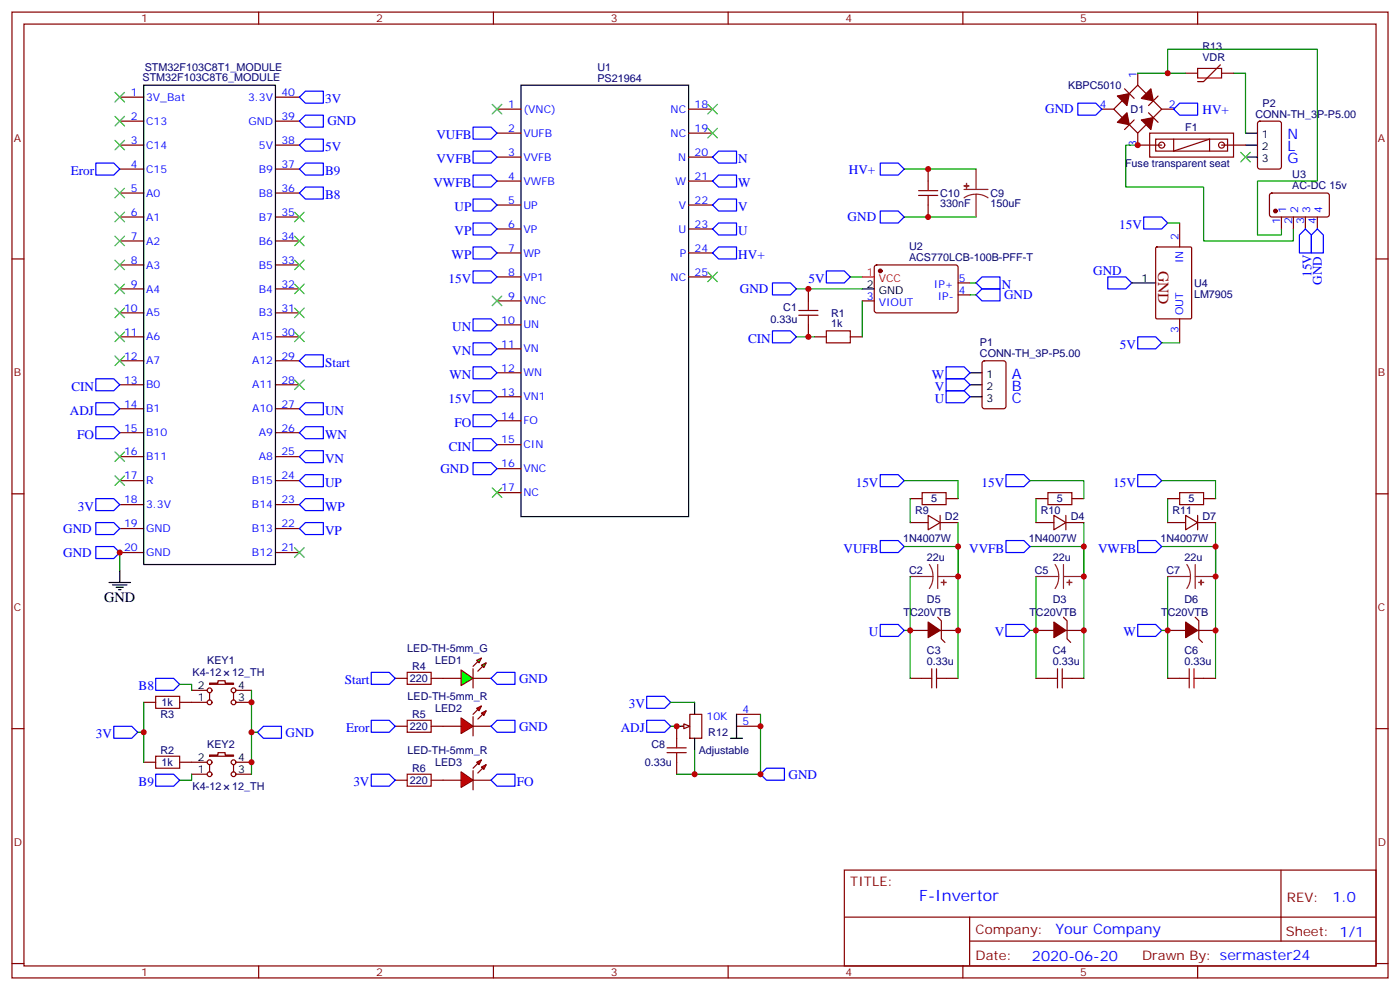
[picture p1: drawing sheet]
<svg xmlns="http://www.w3.org/2000/svg" width="412mm" height="292mm" viewBox="0 0 412 292" stroke-linecap="round" stroke-linejoin="round" font-family="sans-serif">
<g fill="none" stroke="#870000" stroke-width=".35">
<path d="M3.5 3.6h405.4v284.3h-405.4zM7.1 7.1h398.2v277.3h-398.2zM76.2 3.6v3.5M145.3 3.6v3.5M214.5 3.6v3.5M283.6 3.6v3.5M352.8 3.6v3.5M35.3 28.6h7M35.3 35.7h7M81.1 28.6h7.1M81.1 35.7h7.1M146.4 39.2h7.1"/>
<path d="M146.4 32.1h7.1M202.8 39.2h7.1M202.8 32.1h7.1M324.6 32.1h3.5M328.1 32.1l7-7 7.1 7-7.1 7.1zM331.3 26.1l2.8 2.9M334.1 35.3l-2.8 2.8M335.1 39.2v3.5h7.1M335.1 21.6v3.5M338.3 33.2l2.8 2.8M338.7 39.2h24.7v7h-24.7zM341.1 28.3l-2.8 2.8"/>
<path d="M342.2 32.1h3.5M370.7 35.9l.4-.2h5.7l.6 .4 .1 13-.5 .6-5.9 .1-.6-.5-.1-12.9zM35.3 42.7h7M35.3 49.8h7M35.3 56.8h7M81.1 42.7h7.1M81.1 49.8h7.1M81.1 56.8h7.1M146.4 53.3h7.1M146.4 46.2h7.1M202.8 53.3h7.1M202.8 46.2h7.1"/>
<path d="M340.4 41h21.2v3.5h-21.2zM345.7 41v3.5l10.6-3.5v3.5M359.8 42.7h7.1M3.5 76.2h3.6M35.3 63.9h7M35.3 70.9h7M35.3 78h7M81.1 63.9h7.1M81.1 70.9h7.1M81.1 78h7.1M146.4 74.5h7.1M146.4 67.4h7.1"/>
<path d="M146.4 60.4h7.1M202.8 74.5h7.1M202.8 67.4h7.1M202.8 60.4h7.1M405.3 76.2h3.6M35.3 85.1h7M35.3 92.1h7M35.3 99.2h7M81.1 85.1h7.1M81.1 92.1h7.1M81.1 99.2h7.1M146.4 81.5h7.1"/>
<path d="M146.4 95.6h7.1M146.4 88.6h7.1M202.8 81.5h7.1M35.3 106.2h7M35.3 113.3h7M81.1 106.2h7.1M81.1 113.3h7.1M146.4 116.8h7.1M146.4 109.7h7.1M146.4 102.7h7.1M289.5 106.4l.5-.2h5.6l.7 .5v12.9l-.4 .7h-5.9l-.7-.4v-13zM35.3 120.3h7"/>
<path d="M35.3 127.4h7M35.3 134.4h7M81.1 120.3h7.1M81.1 127.4h7.1M81.1 134.4h7.1M146.4 138h7.1M146.4 130.9h7.1M146.4 123.9h7.1M3.5 145.4h3.6M35.3 141.5h7M35.3 148.6h7M35.3 155.6h7"/>
<path d="M81.1 141.5h7.1M81.1 148.6h7.1M81.1 155.6h7.1M146.4 145h7.1M405.3 145.4h3.6M35.3 162.7h7M81.1 162.7h7.1M130.5 199.7h5.3M139.3 199.7h5.3M3.5 214.5h3.6M42.3 206.8h3.6M52.9 206.8h8.1"/>
<path d="M56.4 203.2h4.6M61.7 201.1h2.5v-.7h2.1v.7h2.5v.4h-7.1zM61.7 203.9v2.2M68.8 203.9v2.2M69.5 206.8h4.6M69.5 203.2h4.6M405.3 214.5h3.6M42.3 224.4h3.6M52.9 224.4h8.1M56.4 227.9h4.6M61.7 222.3h2.5v-.7h2.1v.7h2.5v.3h-7.1zM61.7 225.1v2.1"/>
<path d="M68.8 225.1v2.1M69.5 227.9h4.6M69.5 224.4h4.6M248.7 256.2h156.6v28.2h-156.6zM377.3 256.2v20.9M248.7 270h156.5M285.6 277.1h119.6M285.6 270v14.1M3.5 283.7h3.6M76.2 284.4v3.5M145.3 284.4v3.5M214.5 284.4v3.5"/>
<path d="M283.6 284.4v3.5M352.8 284.4v3.5M405.3 283.7h3.6"/>
<circle cx="342.2" cy="42.7" r=".88"/>
<circle cx="359.8" cy="42.7" r=".88"/>
<circle cx="61.7" cy="203.2" r=".71"/>
<circle cx="61.7" cy="206.8" r=".71"/>
<circle cx="68.8" cy="206.8" r=".71"/>
<circle cx="68.8" cy="203.2" r=".71"/>
<circle cx="61.7" cy="224.4" r=".71"/>
<circle cx="61.7" cy="227.9" r=".71"/>
<circle cx="68.8" cy="224.4" r=".71"/>
<circle cx="68.8" cy="227.9" r=".71"/>
</g>
<g fill="none" stroke="#000" stroke-width=".35">
<path d="M42.3 25.1h38.8v141.1h-38.8zM153.5 25.1h49.3v127h-49.3zM366.9 39.2h3.5M366.9 42.7h3.5M366.9 46.2h3.5M285.8 113.3h3.5M285.8 109.7h3.5M285.8 116.8h3.5M32.1 171.5h6.4M33.2 172.2h4.2M34.2 172.9h2.1M34.9 173.6h.7"/>
<path d="M35.3 168v3.5"/>
</g>
<g fill="none" stroke="#00f" stroke-width=".35">
<path d="M90 33.9h5.2v3.5h-5.2l-1.8-1.7zM90 26.8h5.2v3.6h-5.2l-1.8-1.8zM139.3 37.4h5.3l1.8 1.8-1.8 1.8h-5.3zM317.5 30.4h5.3l1.8 1.7-1.8 1.8h-5.3zM347.5 30.4h5.3v3.5h-5.3l-1.8-1.8zM90 55.1h5.2v3.5h-5.2l-1.8-1.8zM90 48h5.2v3.5h-5.2l-1.8-1.7zM139.3 44.5h5.3l1.8 1.7-1.8 1.8h-5.3zM139.3 51.5h5.3l1.8 1.8-1.8 1.8h-5.3zM139.3 58.6h5.3l1.8 1.8-1.8 1.7h-5.3zM211.7 44.5h5.3v3.5h-5.3l-1.8-1.8zM211.7 51.5h5.3v3.6h-5.3l-1.8-1.8z"/>
<path d="M211.7 58.6h5.3v3.5h-5.3l-1.8-1.7zM139.3 65.7h5.3l1.8 1.7-1.8 1.8h-5.3zM139.3 72.7h5.3l1.8 1.8-1.8 1.7h-5.3zM139.3 79.8h5.3l1.8 1.7-1.8 1.8h-5.3zM211.7 65.7h5.3v3.5h-5.3l-1.8-1.8zM211.7 72.7h5.3v3.5h-5.3l-1.8-1.7zM139.3 93.9h5.3l1.8 1.7-1.8 1.8h-5.3zM90 118.6h5.2v3.5h-5.2l-1.8-1.8zM139.3 100.9h5.3l1.8 1.8-1.8 1.8h-5.3zM139.3 108h5.3l1.8 1.7-1.8 1.8h-5.3zM139.3 115h5.3l1.8 1.8-1.8 1.8h-5.3zM278.7 115h5.3l1.8 1.8-1.8 1.8h-5.3z"/>
<path d="M278.7 111.5h5.3l1.8 1.8-1.8 1.7h-5.3zM278.7 108h5.3l1.8 1.7-1.8 1.8h-5.3zM90 139.7h5.2v3.6h-5.2l-1.8-1.8zM90 132.7h5.2v3.5h-5.2l-1.8-1.8zM90 125.6h5.2v3.6h-5.2l-1.8-1.8zM139.3 122.1h5.3l1.8 1.8-1.8 1.7h-5.3zM139.3 129.2h5.3l1.8 1.7-1.8 1.8h-5.3zM139.3 136.2h5.3l1.8 1.8-1.8 1.7h-5.3zM28.2 153.8h5.3l1.8 1.8-1.8 1.8h-5.3zM28.2 146.8h5.3l1.8 1.8-1.8 1.7h-5.3zM90 153.8h5.2v3.6h-5.2l-1.8-1.8zM90 146.8h5.2v3.5h-5.2l-1.8-1.7z"/>
<path d="M28.2 160.9h5.3l1.8 1.8-1.8 1.7h-5.3zM45.9 199.7h5.3l1.7 1.8-1.7 1.7h-5.3zM33.5 213.8h5.3l1.8 1.8-1.8 1.7h-5.3zM77.6 213.8h5.3v3.5h-5.3l-1.8-1.7zM45.9 227.9h5.3l1.7 1.8-1.7 1.8h-5.3z"/>
</g>
<path d="M145 30.7l2.8 2.8M147.8 30.7l-2.8 2.8M208.5 30.7l2.8 2.8M208.5 37.8l2.8 2.8M211.3 30.7l-2.8 2.8M211.3 37.8l-2.8 2.8M208.5 80.1l2.8 2.8M211.3 80.1l-2.8 2.8M145 143.6l2.8 2.8M147.8 143.6l-2.8 2.8" fill="none" stroke="#3c3" stroke-width=".35"/>
<path d="M363.4 21.6h3.5v17.6M35.3 162.7v5.3M40.6 215.6h1.7M42.3 206.8v17.6M52.9 201.5h3.5v1.7M74.1 203.2v24.7M74.1 215.6h1.7M56.4 227.9v1.8h-3.5" fill="none" stroke="#008700" stroke-width=".35"/>
<g fill="#870000" stroke="#870000" stroke-width=".35">
<path d="M329.1 28.3l3.6-.7-.7 3.5z"/>
<path d="M339 26.1l.7 3.6-3.5-.7z"/>
<path d="M332 33.2l.7 3.5-3.6-.7z"/>
<path d="M336.2 35.3l3.5-.7-.7 3.5z"/>
</g>
<path d="M45.9 205h7v3.5h-7zM45.9 222.6h7v3.6h-7z" fill="none" stroke="#a10000" stroke-width=".35"/>
<g fill="#0f0" stroke="#870000" stroke-width=".35">
<path d="M141.8 195.8l1.4-.7-.7 1.4z"/>
<path d="M140.4 194.4l1.4-.7-.7 1.4z"/>
</g>
<g fill="#870000" stroke="#870000" stroke-width=".35">
<path d="M140.8 197.6l1.4-1.4z"/>
<path d="M139.3 196.2l1.5-1.4z"/>
</g>
<path d="M139.3 196.9v5.6z" fill="#f00" stroke="#870000" stroke-width=".35"/>
<path d="M135.8 197.2l3.5 2.5-3.5 2.1z" fill="#0f0" stroke="#870000" stroke-width=".35"/>
<g fill="#f00" stroke="#870000" stroke-width=".35">
<path d="M135.8 211.3l3.5 2.5-3.5 2.1z"/>
<path d="M139.3 211v5.6z"/>
</g>
<g fill="#870000" stroke="#870000" stroke-width=".35">
<path d="M139.3 210.3l1.5-1.4z"/>
<path d="M140.8 211.7l1.4-1.4z"/>
</g>
<g fill="#f00" stroke="#870000" stroke-width=".35">
<path d="M140.4 208.5l1.4-.7-.7 1.4z"/>
<path d="M141.8 209.9l1.4-.7-.7 1.4z"/>
</g>
<path d="M130.5 213.8h5.3M139.3 213.8h5.3" fill="none" stroke="#870000" stroke-width=".35"/>
<g fill="#f00" stroke="#870000" stroke-width=".35">
<path d="M135.8 227.2l3.5 2.5-3.5 2.1z"/>
<path d="M139.3 226.9v5.6z"/>
</g>
<g fill="#870000" stroke="#870000" stroke-width=".35">
<path d="M139.3 226.2l1.5-1.4z"/>
<path d="M140.8 227.6l1.4-1.4z"/>
</g>
<g fill="#f00" stroke="#870000" stroke-width=".35">
<path d="M140.4 224.4l1.4-.7-.7 1.4z"/>
<path d="M141.8 225.8l1.4-.7-.7 1.4z"/>
</g>
<g fill="none" stroke="#870000" stroke-width=".35">
<path d="M268.1 146.8h3.5M268.1 153.8h5.3M273.4 151.7l3.5 2.1-3.5 2.2zM276.9 153.8h5.3M276.9 151.7v4.3M278.7 146.8h3.5M305.2 146.8h3.5M305.2 153.8h5.2M310.4 151.7l3.6 2.1-3.6 2.2zM314 153.8h5.3M314 151.7v4.3M315.7 146.8h3.6"/>
<path d="M344 146.8h3.5M344 153.8h5.2M349.2 151.7l3.6 2.1-3.6 2.2zM352.8 153.8h5.3M352.8 151.7v4.3M354.5 146.8h3.6M116.4 199.7h3.5M127 199.7h3.5M268.1 199.7h3.5M268.1 185.6h5.3M276.2 181.7l1.1 1.1v5.3l1 1M276.9 185.6h5.3"/>
<path d="M278.7 199.7h3.5M305.2 199.7h3.5M305.2 185.6h5.2M313.3 181.7l1 1.1v5.3l1.1 1M314 185.6h5.3M315.7 199.7h3.6M344 199.7h3.5M344 185.6h5.2M352.1 181.7l1 1.1v5.3l1.1 1M352.8 185.6h5.3M354.5 199.7h3.6M116.4 213.8h3.5"/>
<path d="M127 213.8h3.5M200.7 213.8h1.8M203.2 210.3h3.5v7h-3.5zM116.4 229.7h3.5M127 229.7h8.8M139.3 229.7h5.3"/>
</g>
<g fill="none" stroke="#a10000" stroke-width=".35">
<path d="M271.6 145h7.1v3.6h-7.1zM308.7 145h7v3.6h-7zM347.5 145h7v3.6h-7zM119.9 197.9h7.1v3.6h-7.1zM271.6 199.7h2.9M274.5 196.9v5.6M275.9 199.7h2.8M275.9 196.9v5.6M308.7 199.7h2.8M311.5 196.9v5.6M312.9 199.7h2.8M312.9 196.9v5.6"/>
<path d="M347.5 199.7h2.8M350.3 196.9v5.6M351.7 199.7h2.8M351.7 196.9v5.6M119.9 212.1h7.1v3.5h-7.1zM119.9 227.9h7.1v3.6h-7.1z"/>
</g>
<g fill="none" stroke="#00f" stroke-width=".35">
<path d="M28.2 48h5.3l1.8 1.8-1.8 1.7h-5.3zM90 104.5h5.2v3.5h-5.2l-1.8-1.8zM28.2 125.6h5.3l1.8 1.8-1.8 1.8h-5.3zM259.3 159.1h5.3l1.7 1.8-1.7 1.8h-5.3zM296.3 159.1h5.3l1.8 1.8-1.8 1.8h-5.3zM335.1 159.1h5.3l1.8 1.8-1.8 1.8h-5.3zM109.4 197.9h5.3l1.7 1.8-1.7 1.8h-5.3zM146.4 197.9h5.3v3.6h-5.3l-1.8-1.8zM259.3 183.8h5.3l1.7 1.8-1.7 1.8h-5.3zM296.3 183.8h5.3l1.8 1.8-1.8 1.8h-5.3zM335.1 183.8h5.3l1.8 1.8-1.8 1.8h-5.3zM109.4 212.1h5.3l1.7 1.7-1.7 1.8h-5.3z"/>
<path d="M146.4 212.1h5.3v3.5h-5.3l-1.8-1.8zM109.4 227.9h5.3l1.7 1.8-1.7 1.8h-5.3zM146.4 227.9h5.3v3.6h-5.3l-1.8-1.8z"/>
</g>
<path d="M145 87.2l2.8 2.8M147.8 87.2l-2.8 2.8" fill="none" stroke="#3c3" stroke-width=".35"/>
<g fill="none" stroke="#8c2424" stroke-width=".35">
<path d="M268.1 169.7h6.7M273.8 166.2l.8 1.7 .2 1.8M274.8 169.7l-.2 1.9-.8 1.6M276.2 169.7h6M276.2 166.2v7M305.2 169.7h6.7M310.8 166.2l.8 1.7 .3 1.8M311.9 169.7l-.3 1.9-.8 1.6M313.3 169.7h6M313.3 166.2v7M344 169.7h6.7M349.6 166.2l.8 1.7 .3 1.8"/>
<path d="M350.7 169.7l-.3 1.9-.8 1.6M352.1 169.7h6M352.1 166.2v7"/>
</g>
<g fill="#8c2424" stroke="#8c2424" stroke-width=".35">
<path d="M278 170.8v1.4z"/>
<path d="M277.3 171.4l1.4 .1z"/>
<path d="M315 170.8v1.4z"/>
<path d="M314.3 171.4l1.4 .1z"/>
<path d="M353.8 170.8v1.4z"/>
<path d="M353.1 171.4l1.4 .1z"/>
</g>
<g fill="#870000" stroke="#870000" stroke-width=".35">
<path d="M273.4 183.1l3.5 2.5-3.5 2.1z"/>
<path d="M310.4 183.1l3.6 2.5-3.6 2.1z"/>
<path d="M349.2 183.1l3.6 2.5-3.6 2.1z"/>
</g>
<g fill="none" stroke="#008700" stroke-width=".35">
<path d="M268.1 146.8v7M282.2 153.8v45.9M305.2 146.8v7M319.3 153.8v45.9M344 146.8v7M358.1 153.8v45.9M266.3 160.9h15.9M268.1 169.7v30M303.4 160.9h15.9M305.2 169.7v30M342.2 160.9h15.9M344 169.7v30"/>
<path d="M266.3 185.6h1.8M303.4 185.6h1.8M342.2 185.6h1.8"/>
</g>
<path d="M199.3 213.8h3.5M204.6 206.8v3.5M204.6 217.3v3.6" fill="none" stroke="#000" stroke-width=".35"/>
<path d="M201.4 213.1l1.8 .7-1.8 .7z" fill="#f0f0f0" stroke="#870000" stroke-width=".35"/>
<g fill="none" stroke="#870000" stroke-width=".35">
<path d="M359.5 19.1l-5 4.9h-1.7M349.2 21.6h3.6M359.8 21.6h3.6M273.4 49.8v3.5M374.2 57l.4-.2 16.6 .1 .4 .6-.1 6-.6 .4-16.5-.1-.5-.6v-5.7zM257.8 78.2l.4-.2 23.6 .1 .4 .6v13l-.7 .4-23.5-.1-.5-.6v-12.7zM273.4 60.4v3.5M340.5 72.9l.3-.2h9.9l.3 .2v20.6l-.2 .3-10 .1-.3-.2zM347.5 65.7v7M377.5 63.9v3.5M381 63.9v3.5M384.5 63.9v3.5"/>
<path d="M388.1 63.9v3.5M238.1 85.1v3.5M238.1 95.6v3.6M239.9 99.2h3.5M250.5 99.2h3.5M254 88.6h3.5M282.2 86.8h3.6M282.2 83.3h3.6M347.5 93.9v7M199.3 213.8v3.5M217 210.3h7M217 213.8h7"/>
<path d="M199.3 224.4v3.5"/>
</g>
<path d="M254 85.1h3.5M333.4 83.3h7M215.2 217.3h3.5M217 210.3v7" fill="none" stroke="#000" stroke-width=".35"/>
<g fill="none" stroke="#008700" stroke-width=".35">
<path d="M335.1 21.6h14.1M344 21.6v-7.1h44.1v38.8h-17.7v15.9h7.1v-1.8M266.3 49.8h21.2M335.1 42.7h-3.5v12.4h22.9v15.8h26.5v-3.5M266.3 63.9h21.2M344 65.7h3.5M234.6 99.2h5.3M234.6 85.1h19.4M250.5 81.5h3.5M254 88.6v10.6M285.8 83.3h1.7M285.8 86.8h1.7"/>
<path d="M342.2 100.9h5.3M266.3 141.5h15.9v5.3M303.4 141.5h15.9v5.3M342.2 141.5h15.9v5.3M197.6 206.8h7M197.6 213.8h1.7M224 210.3v17.6h-19.4v-7M199.3 227.9h5.3"/>
</g>
<g fill="none" stroke="#00f" stroke-width=".35">
<path d="M90 41h5.2v3.5h-5.2l-1.8-1.8zM259.3 48h5.3l1.7 1.8-1.7 1.7h-5.3zM243.4 79.8h5.3l1.8 1.7-1.8 1.8h-5.3zM259.3 62.1h5.3l1.7 1.8-1.7 1.8h-5.3zM336.9 63.9h5.3l1.8 1.8-1.8 1.7h-5.3zM384.5 67.4l1.8 1.8v5.3h-3.5v-5.3zM388.1 67.4l1.7 1.8v5.3h-3.5v-5.3zM227.5 97.4h5.3l1.8 1.8-1.8 1.7h-5.3zM227.5 83.3h5.3l1.8 1.8-1.8 1.7h-5.3zM287.5 86.8l1.8-1.7h5.3v3.5h-5.3zM287.5 83.3l1.8-1.8h5.3v3.6h-5.3zM326.3 81.5h5.3l1.8 1.8-1.8 1.8h-5.3z"/>
<path d="M335.1 99.2h5.3l1.8 1.7-1.8 1.8h-5.3zM28.2 118.6h5.3l1.8 1.7-1.8 1.8h-5.3zM28.2 111.5h5.3l1.8 1.8-1.8 1.7h-5.3zM259.3 139.7h5.3l1.7 1.8-1.7 1.8h-5.3zM296.3 139.7h5.3l1.8 1.8-1.8 1.8h-5.3zM335.1 139.7h5.3l1.8 1.8-1.8 1.8h-5.3zM190.5 205h5.3l1.8 1.8-1.8 1.7h-5.3zM190.5 212.1h5.3l1.8 1.7-1.8 1.8h-5.3zM225.8 226.2h5.3v3.5h-5.3l-1.8-1.8z"/>
</g>
<g fill="none" stroke="#a10000" stroke-width=".35">
<path d="M352.8 20.1h7v2.9h-7zM270.6 56.1h5.6M270.6 57.5h5.6M273.4 53.3v2.8M273.4 57.5v2.9M235.3 91.4h5.6M235.3 92.8h5.6M238.1 88.6v2.8M238.1 92.8v2.8M243.4 97.4h7.1v3.5h-7.1zM199.3 217.3v2.9M196.5 221.6h5.6"/>
<path d="M196.5 220.2h5.6M199.3 221.6v2.8"/>
</g>
<path d="M284 55.8h7M287.5 57.2l1.9 .2 1.6 .8M287.5 57.2l-1.8 .2-1.7 .8M287.5 49.8v6M287.5 57.2v6.7" fill="none" stroke="#8c2424" stroke-width=".35"/>
<g fill="#8c2424" stroke="#8c2424" stroke-width=".35">
<path d="M284 54.7l1.4 .1z"/>
<path d="M284.7 54v1.4z"/>
</g>
<g fill="none" stroke="#3c3" stroke-width=".35">
<path d="M33.9 27.2l2.8 2.8M33.9 34.3l2.8 2.8M36.7 27.2l-2.8 2.8M36.7 34.3l-2.8 2.8M33.9 41.3l2.8 2.8M33.9 55.4l2.8 2.8M36.7 41.3l-2.8 2.8M36.7 55.4l-2.8 2.8M365.5 44.8l2.8 2.9M368.3 44.8l-2.8 2.9M33.9 62.5l2.8 2.8M33.9 69.5l2.8 2.9"/>
<path d="M33.9 76.6l2.8 2.8M36.7 62.5l-2.8 2.8M36.7 69.5l-2.8 2.9M36.7 76.6l-2.8 2.8M86.8 76.6l2.8 2.8M86.8 69.5l2.8 2.9M86.8 62.5l2.8 2.8M89.6 76.6l-2.8 2.8M89.6 69.5l-2.8 2.9M89.6 62.5l-2.8 2.8M33.9 83.6l2.8 2.9M33.9 90.7l2.8 2.8"/>
<path d="M33.9 97.8l2.8 2.8M36.7 83.6l-2.8 2.9M36.7 90.7l-2.8 2.8M36.7 97.8l-2.8 2.8M86.8 97.8l2.8 2.8M86.8 90.7l2.8 2.8M86.8 83.6l2.8 2.9M89.6 97.8l-2.8 2.8M89.6 90.7l-2.8 2.8M89.6 83.6l-2.8 2.9M33.9 104.8l2.8 2.8M36.7 104.8l-2.8 2.8"/>
<path d="M86.8 111.9l2.8 2.8M89.6 111.9l-2.8 2.8M33.9 133l2.8 2.9M36.7 133l-2.8 2.9M33.9 140.1l2.8 2.8M36.7 140.1l-2.8 2.8M86.8 161.3l2.8 2.8M89.6 161.3l-2.8 2.8"/>
</g>
<g fill="#870000" stroke="#870000" stroke-width=".35">
<circle cx="259.3" cy="79.8" r=".53"/>
<circle cx="375.7" cy="62.1" r=".53"/>
</g>
<path d="M254 81.5h3.5" fill="none" stroke="#f00" stroke-width=".35"/>
<g fill="#c00">
<circle cx="224" cy="227.9" r=".88"/>
<circle cx="204.6" cy="227.9" r=".88"/>
<circle cx="224" cy="213.8" r=".88"/>
<circle cx="344" cy="185.6" r=".88"/>
<circle cx="358.1" cy="185.6" r=".88"/>
<circle cx="358.1" cy="169.7" r=".88"/>
<circle cx="358.1" cy="160.9" r=".88"/>
<circle cx="268.1" cy="185.6" r=".88"/>
<circle cx="42.3" cy="215.6" r=".88"/>
<circle cx="35.3" cy="162.7" r=".88"/>
<circle cx="74.1" cy="224.4" r=".88"/>
<circle cx="74.1" cy="206.8" r=".88"/>
<circle cx="74.1" cy="215.6" r=".88"/>
<circle cx="282.2" cy="185.6" r=".88"/>
<circle cx="282.2" cy="169.7" r=".88"/>
<circle cx="282.2" cy="160.9" r=".88"/>
<circle cx="319.3" cy="160.9" r=".88"/>
<circle cx="319.3" cy="169.7" r=".88"/>
<circle cx="319.3" cy="185.6" r=".88"/>
<circle cx="305.2" cy="185.6" r=".88"/>
<circle cx="199.3" cy="213.8" r=".88"/>
<circle cx="273.4" cy="63.9" r=".88"/>
<circle cx="273.4" cy="49.8" r=".88"/>
<circle cx="335.1" cy="42.7" r=".88"/>
<circle cx="238.1" cy="85.1" r=".88"/>
<circle cx="238.1" cy="99.2" r=".88"/>
<circle cx="344" cy="21.6" r=".88"/>
</g>
<text font-size="4.6" fill="#800" x="341.1" y="79.8" transform="rotate(90 341.1 79.8)">GND</text>
<text font-size="4.6" fill="#00f" x="270.8" y="265.2">F-Invertor</text>
<g font-size="4.2" fill="#00f">
<text x="379.2" y="41">N</text>
<text x="379.2" y="44.5">L</text>
<text x="379.2" y="48">G</text>
<text x="298.1" y="111.5">A</text>
<text x="298.1" y="115">B</text>
<text x="298.1" y="118.6">C</text>
<text x="392.5" y="265.4">1.0</text>
<text x="310.9" y="275">Your Company</text>
<text x="304" y="282.8">2020-06-20</text>
</g>
<text font-size="4.2" x="30.7" y="177.1">GND</text>
<g font-size="3.9" fill="#00f">
<text x="95.8" y="30.4">3V</text>
<text x="307.9" y="33.4">GND</text>
<text x="354.2" y="33.4">HV+</text>
<text x="96.5" y="36.9">GND</text>
<text x="128.5" y="41">VUFB</text>
<text x="95.8" y="44.5">5V</text>
<text x="20.8" y="51.5">Eror</text>
<text x="95.8" y="51.5">B9</text>
<text x="128.5" y="48">VVFB</text>
<text x="217.5" y="48">N</text>
<text x="250.1" y="51.1">HV+</text>
<text x="95.8" y="58.6">B8</text>
<text x="127.7" y="55.1">VWFB</text>
<text x="217.5" y="55.1">W</text>
<text x="133.9" y="62.1">UP</text>
<text x="217.5" y="62.1">V</text>
<text x="249.7" y="65.2">GND</text>
<text x="133.9" y="69.2">VP</text>
<text x="217.5" y="69.2">U</text>
<text x="329.7" y="67.4">15V</text>
<text x="133" y="76.2">WP</text>
<text x="217.5" y="76.2">HV+</text>
<text x="132.1" y="83.3">15V</text>
<text x="238.2" y="83.3">5V</text>
<text x="322" y="81">GND</text>
<text x="386.3" y="81.5" transform="rotate(-90 386.3 81.5)">15V</text>
<text x="389.3" y="83.8" transform="rotate(-90 389.3 83.8)">GND</text>
<text x="217.9" y="86.3">GND</text>
<text x="295.1" y="85.1">N</text>
<text x="295.8" y="87.9">GND</text>
<text x="133.2" y="97.4">UN</text>
<text x="220.4" y="100.9">CIN</text>
<text x="95.8" y="108">Start</text>
<text x="133.2" y="104.5">VN</text>
<text x="329.9" y="102.7">5V</text>
<text x="132.4" y="111.5">WN</text>
<text x="274.5" y="111.5">W</text>
<text x="21.1" y="115">CIN</text>
<text x="132.1" y="118.6">15V</text>
<text x="275.4" y="118.6">U</text>
<text x="275.4" y="115">V</text>
<text x="20.6" y="122.1">ADJ</text>
<text x="95.8" y="122.1">UN</text>
<text x="133.9" y="125.6">FO</text>
<text x="22.8" y="129.2">FO</text>
<text x="95.8" y="129.2">WN</text>
<text x="95.8" y="136.2">VN</text>
<text x="132.2" y="132.7">CIN</text>
<text x="95.8" y="143.3">UP</text>
<text x="129.7" y="139.2">GND</text>
<text x="252.1" y="143.3">15V</text>
<text x="289.1" y="143.3">15V</text>
<text x="327.9" y="143.3">15V</text>
<text x="23" y="150.3">3V</text>
<text x="95.8" y="150.3">WP</text>
<text x="18.6" y="156.9">GND</text>
<text x="95.8" y="157.4">VP</text>
<text x="18.6" y="163.9">GND</text>
<text x="248.5" y="162.7">VUFB</text>
<text x="285.5" y="162.7">VVFB</text>
<text x="323.5" y="162.7">VWFB</text>
<text x="256" y="187.4">U</text>
<text x="293" y="187.4">V</text>
<text x="331" y="187.4">W</text>
<text x="40.8" y="203.2">B8</text>
<text x="101.5" y="201.5">Start</text>
<text x="152.9" y="201">GND</text>
<text x="185.2" y="208.5">3V</text>
<text x="102" y="215.6">Eror</text>
<text x="152.9" y="215.1">GND</text>
<text x="182.9" y="215.6">ADJ</text>
<text x="28.3" y="217.3">3V</text>
<text x="84.1" y="216.9">GND</text>
<text x="40.8" y="231.5">B9</text>
<text x="104.1" y="231.5">3V</text>
<text x="152.2" y="231.5">FO</text>
<text x="232.3" y="229.2">GND</text>
</g>
<g font-size="3.9" fill="#800">
<text x="250.5" y="260.7">TITLE:</text>
<text x="379.1" y="265.4">REV:</text>
<text x="287.4" y="274.9">Company:</text>
<text x="378.7" y="275.6">Sheet: 1/1</text>
<text x="287.4" y="282.6">Date:</text>
<text x="336.4" y="282.7">Drawn By: sermaster24</text>
</g>
<g font-size="3.2" fill="#800">
<text x="41.6" y="6.6">1</text>
<text x="110.8" y="6.6">2</text>
<text x="179.9" y="6.6">3</text>
<text x="249.1" y="6.6">4</text>
<text x="318.2" y="6.6">5</text>
<text x="4.1" y="41.7">A</text>
<text x="405.9" y="41.7">A</text>
<text x="4.1" y="110.8">B</text>
<text x="405.9" y="110.8">B</text>
<text x="4.1" y="180">C</text>
<text x="405.9" y="180">C</text>
<text x="4.1" y="249.1">D</text>
<text x="405.9" y="249.1">D</text>
<text x="41.6" y="287.4">1</text>
<text x="110.8" y="287.4">2</text>
<text x="179.9" y="287.4">3</text>
<text x="249.1" y="287.4">4</text>
<text x="318.2" y="287.4">5</text>
</g>
<g font-size="3.2" fill="#000080">
<text x="354.2" y="14.9">R13</text>
<text x="42" y="23.9">STM32F103C8T6_MODULE</text>
<text x="42.6" y="20.8">STM32F103C8T1_MODULE</text>
<text x="176" y="20.9">U1</text>
<text x="354.2" y="18">VDR</text>
<text x="176" y="24">PS21964</text>
<text x="314.6" y="26.2">KBPC5010</text>
<text x="333" y="33.3">D1</text>
<text x="369.8" y="34.6">CONN-TH_3P-P5.00</text>
<text x="371.9" y="31.5">P2</text>
<text x="349.1" y="38.6">F1</text>
<text x="331.4" y="49.2">Fuse transparent seat</text>
<text x="380.7" y="52.5">U3</text>
<text x="276.9" y="57.9">C10</text>
<text x="291.7" y="57.9">C9</text>
<text x="380.7" y="55.8">AC-DC 15v</text>
<text x="276.9" y="61.1">330nF</text>
<text x="291.7" y="61.1">150uF</text>
<text x="267.8" y="76.9">ACS770LCB-100B-PFF-T</text>
<text x="267.8" y="73.6">U2</text>
<text x="351.7" y="87.7">LM7905</text>
<text x="351.7" y="84.4">U4</text>
<text x="226.9" y="95">0.33u</text>
<text x="230.7" y="91.5">C1</text>
<text x="244.8" y="93.2">R1</text>
<text x="244.8" y="96.3">1k</text>
<text x="288.7" y="101.9">P1</text>
<text x="288.7" y="105.2">CONN-TH_3P-P5.00</text>
<text x="274.2" y="147.9">5</text>
<text x="311.3" y="147.9">5</text>
<text x="350.1" y="147.9">5</text>
<text x="269.5" y="151.5">R9</text>
<text x="278.4" y="153.2">D2</text>
<text x="306.6" y="151.5">R10</text>
<text x="315.4" y="153.2">D4</text>
<text x="345.4" y="151.5">R11</text>
<text x="354.2" y="153.2">D7</text>
<text x="266" y="159.5">1N4007W</text>
<text x="303" y="159.5">1N4007W</text>
<text x="341.9" y="159.5">1N4007W</text>
<text x="273.1" y="165.1">22u</text>
<text x="310.1" y="165.1">22u</text>
<text x="348.9" y="165.1">22u</text>
<text x="267.8" y="169.1">C2</text>
<text x="304.8" y="169.1">C5</text>
<text x="343.6" y="169.1">C7</text>
<text x="273.1" y="177.4">D5</text>
<text x="310.1" y="177.4">D3</text>
<text x="348.9" y="177.4">D6</text>
<text x="266.2" y="181.4">TC20VTB</text>
<text x="303.2" y="181.4">TC20VTB</text>
<text x="342" y="181.4">TC20VTB</text>
<text x="61.1" y="195.5">KEY1</text>
<text x="119.9" y="192.1">LED-TH-5mm_G</text>
<text x="121.4" y="197.3">R4</text>
<text x="128.2" y="195.6">LED1</text>
<text x="273.1" y="195.8">0.33u</text>
<text x="273.1" y="192.6">C3</text>
<text x="310.1" y="195.8">0.33u</text>
<text x="310.1" y="192.6">C4</text>
<text x="348.9" y="195.8">0.33u</text>
<text x="348.9" y="192.6">C6</text>
<text x="56.7" y="199.1">K4-12</text>
<text x="68.4" y="199.1">12_TH</text>
<text x="120.7" y="200.9">220</text>
<text x="47.6" y="207.9">1k</text>
<text x="120" y="206.2">LED-TH-5mm_R</text>
<text x="128.2" y="209.7">LED2</text>
<text x="47.3" y="211.4">R3</text>
<text x="120.7" y="215">220</text>
<text x="121.4" y="211.4">R5</text>
<text x="61.1" y="220.2">KEY2</text>
<text x="191.9" y="220.2">C8</text>
<text x="208.6" y="216.8">R12</text>
<text x="47.3" y="222">R2</text>
<text x="47.6" y="225.5">1k</text>
<text x="120" y="222">LED-TH-5mm_R</text>
<text x="121.4" y="227.3">R6</text>
<text x="128.2" y="225.5">LED3</text>
<text x="189.9" y="225.5">0.33u</text>
<text x="205.8" y="222.1">Adjustable</text>
<text x="56.7" y="232.6">K4-12</text>
<text x="68.4" y="232.6">12_TH</text>
<text x="120.7" y="230.8">220</text>
</g>
<g font-size="3.2" fill="#00f">
<text x="334.8" y="23" transform="rotate(-90 334.8 23)">1</text>
<text x="38.6" y="28.3">1</text>
<text x="43" y="29.7">3V_Bat</text>
<text x="73.1" y="29.7">3.3V</text>
<text x="82.9" y="28.3">40</text>
<text x="38.6" y="35.3">2</text>
<text x="82.9" y="35.3">39</text>
<text x="149.7" y="31.8">1</text>
<text x="154.2" y="33.2">(VNC)</text>
<text x="197.6" y="33.2">NC</text>
<text x="204.6" y="31.8">18</text>
<text x="323.9" y="31.8">4</text>
<text x="344.3" y="31.8">2</text>
<text x="43" y="36.7">C13</text>
<text x="73.2" y="36.7">GND</text>
<text x="149.7" y="38.8">2</text>
<text x="154.2" y="40.3">VUFB</text>
<text x="197.6" y="40.3">NC</text>
<text x="204.6" y="38.8">19</text>
<text x="38.6" y="42.4">3</text>
<text x="43" y="43.8">C14</text>
<text x="76.2" y="43.8">5V</text>
<text x="82.9" y="42.4">38</text>
<text x="149.7" y="45.9">3</text>
<text x="154.2" y="47.3">VVFB</text>
<text x="199.8" y="47.3">N</text>
<text x="204.6" y="45.9">20</text>
<text x="334.8" y="43.3" transform="rotate(-90 334.8 43.3)">3</text>
<text x="38.6" y="49.4">4</text>
<text x="43" y="50.8">C15</text>
<text x="76.2" y="50.8">B9</text>
<text x="82.9" y="49.4">37</text>
<text x="149.7" y="53">4</text>
<text x="204.6" y="53">21</text>
<text x="38.6" y="56.5">5</text>
<text x="43" y="57.9">A0</text>
<text x="76.2" y="57.9">B8</text>
<text x="82.9" y="56.5">36</text>
<text x="154.2" y="54.4">VWFB</text>
<text x="199" y="54.4">W</text>
<text x="38.6" y="63.5">6</text>
<text x="43" y="64.9">A1</text>
<text x="76.2" y="64.9">B7</text>
<text x="82.9" y="63.5">35</text>
<text x="149.7" y="60">5</text>
<text x="154.2" y="61.4">UP</text>
<text x="200" y="61.4">V</text>
<text x="204.6" y="60">22</text>
<text x="378.9" y="62.6" transform="rotate(-90 378.9 62.6)">1</text>
<text x="382.4" y="62.6" transform="rotate(-90 382.4 62.6)">2</text>
<text x="385.9" y="62.6" transform="rotate(-90 385.9 62.6)">3</text>
<text x="389.5" y="62.6" transform="rotate(-90 389.5 62.6)">4</text>
<text x="38.6" y="70.6">7</text>
<text x="82.9" y="70.6">34</text>
<text x="149.7" y="67.1">6</text>
<text x="154.2" y="68.5">VP</text>
<text x="199.8" y="68.5">U</text>
<text x="204.6" y="67.1">23</text>
<text x="347.1" y="70.6" transform="rotate(-90 347.1 70.6)">2</text>
<text x="377.1" y="66.1" transform="rotate(-90 377.1 66.1)">1</text>
<text x="380.6" y="66.1" transform="rotate(-90 380.6 66.1)">2</text>
<text x="384.2" y="66.1" transform="rotate(-90 384.2 66.1)">3</text>
<text x="387.7" y="66.1" transform="rotate(-90 387.7 66.1)">4</text>
<text x="38.6" y="77.6">8</text>
<text x="43" y="72">A2</text>
<text x="76.2" y="72">B6</text>
<text x="82.9" y="77.6">33</text>
<text x="149.7" y="74.1">7</text>
<text x="154.2" y="75.5">WP</text>
<text x="200.2" y="75.5">P</text>
<text x="204.6" y="74.1">24</text>
<text x="348.5" y="77.5" transform="rotate(-90 348.5 77.5)">IN</text>
<text x="43" y="79.1">A3</text>
<text x="76.2" y="79.1">B5</text>
<text x="149.7" y="81.2">8</text>
<text x="154.2" y="82.6">VP1</text>
<text x="197.6" y="82.6">NC</text>
<text x="204.6" y="81.2">25</text>
<text x="282.4" y="82.9">5</text>
<text x="38.6" y="84.7">9</text>
<text x="43" y="86.1">A4</text>
<text x="76.2" y="86.1">B4</text>
<text x="82.9" y="84.7">32</text>
<text x="149.7" y="88.2">9</text>
<text x="154.2" y="89.6">VNC</text>
<text x="255.3" y="88.2">3</text>
<text x="258.8" y="90">VIOUT</text>
<text x="275.1" y="84.7">IP+</text>
<text x="276.2" y="88.2">IP-</text>
<text x="282.4" y="86.5">4</text>
<text x="36.5" y="91.8">10</text>
<text x="43" y="93.2">A5</text>
<text x="76.2" y="93.2">B3</text>
<text x="82.9" y="91.8">31</text>
<text x="147.7" y="95.3">10</text>
<text x="348.5" y="92.8" transform="rotate(-90 348.5 92.8)">OUT</text>
<text x="36.5" y="98.8">11</text>
<text x="43" y="100.2">A6</text>
<text x="74.2" y="100.2">A15</text>
<text x="82.9" y="98.8">30</text>
<text x="154.2" y="96.7">UN</text>
<text x="347.1" y="98" transform="rotate(-90 347.1 98)">3</text>
<text x="36.5" y="105.9">12</text>
<text x="43" y="107.3">A7</text>
<text x="74.2" y="107.3">A12</text>
<text x="82.9" y="105.9">29</text>
<text x="147.7" y="102.3">11</text>
<text x="154.2" y="103.8">VN</text>
<text x="36.5" y="112.9">13</text>
<text x="82.9" y="112.9">28</text>
<text x="147.7" y="109.4">12</text>
<text x="154.2" y="110.8">WN</text>
<text x="36.5" y="120">14</text>
<text x="43" y="114.3">B0</text>
<text x="74.2" y="114.3">A11</text>
<text x="82.9" y="120">27</text>
<text x="147.7" y="116.5">13</text>
<text x="154.2" y="117.9">VN1</text>
<text x="43" y="121.4">B1</text>
<text x="74.2" y="121.4">A10</text>
<text x="147.7" y="123.5">14</text>
<text x="154.2" y="124.9">FO</text>
<text x="36.5" y="127">15</text>
<text x="43" y="128.4">B10</text>
<text x="76.2" y="128.4">A9</text>
<text x="82.9" y="127">26</text>
<text x="147.7" y="130.6">15</text>
<text x="154.2" y="132">CIN</text>
<text x="36.5" y="134.1">16</text>
<text x="43" y="135.5">B11</text>
<text x="76.2" y="135.5">A8</text>
<text x="82.9" y="134.1">25</text>
<text x="147.7" y="137.6">16</text>
<text x="36.5" y="141.1">17</text>
<text x="43" y="142.6">R</text>
<text x="74.2" y="142.6">B15</text>
<text x="82.9" y="141.1">24</text>
<text x="154.2" y="139">VNC</text>
<text x="36.5" y="148.2">18</text>
<text x="43" y="149.6">3.3V</text>
<text x="74.2" y="149.6">B14</text>
<text x="82.9" y="148.2">23</text>
<text x="147.7" y="144.7">17</text>
<text x="154.2" y="146.1">NC</text>
<text x="36.5" y="155.3">19</text>
<text x="82.9" y="155.3">22</text>
<text x="43" y="156.7">GND</text>
<text x="74.2" y="156.7">B13</text>
<text x="36.5" y="162.3">20</text>
<text x="43" y="163.7">GND</text>
<text x="74.2" y="163.7">B12</text>
<text x="82.9" y="162.3">21</text>
<text x="218.7" y="209.9">4</text>
<text x="208.1" y="212.1">10K</text>
<text x="218.7" y="213.5">5</text>
</g>
<g font-size="3.2">
<text x="371.7" y="40.6">1</text>
<text x="371.7" y="44.1">2</text>
<text x="371.7" y="47.7">3</text>
<text x="336.3" y="82.9">1</text>
<text x="255.3" y="84.7">2</text>
<text x="258.8" y="86.5">GND</text>
<text x="290.6" y="111.2">1</text>
<text x="290.6" y="114.7">2</text>
<text x="290.6" y="118.2">3</text>
<text x="58.3" y="202.9">2</text>
<text x="70.2" y="202.9">4</text>
<text x="58.3" y="206.4">1</text>
<text x="70.2" y="206.4">3</text>
<text x="58.3" y="227.6">1</text>
<text x="58.3" y="224">2</text>
<text x="70.2" y="227.6">3</text>
<text x="70.2" y="224">4</text>
</g>
<g font-size="3.2" fill="#f00">
<text x="255.3" y="81.2">1</text>
<text x="258.8" y="82.9">VCC</text>
</g>
</svg>
